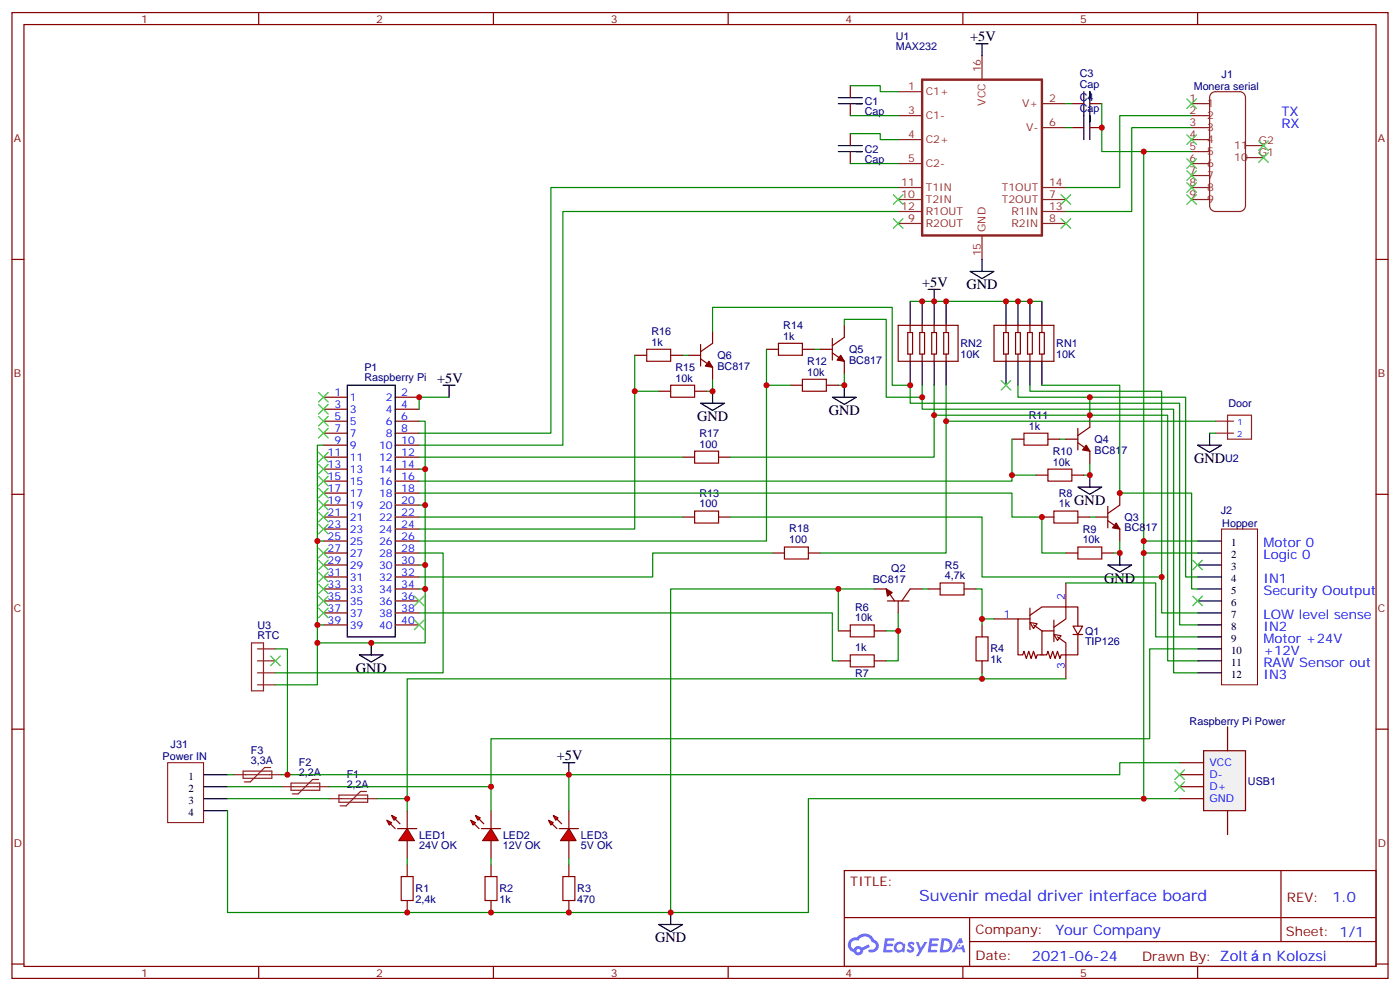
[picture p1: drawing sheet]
<svg xmlns="http://www.w3.org/2000/svg" width="412mm" height="292mm" viewBox="0 0 412 292" stroke-linecap="round" stroke-linejoin="round" font-family="sans-serif">
<g fill="none" stroke="#870000" stroke-width=".35">
<path d="M3.5 3.7h405.4v284.3h-405.4zM7.1 7.2h398.2v277.3h-398.2zM76.2 3.7v3.5M145.3 3.7v3.5M214.5 3.7v3.5M283.6 3.7v3.5M352.8 3.7v3.5M3.5 76.4h3.6M405.3 76.4h3.6M3.5 145.5h3.6M405.3 145.5h3.6M3.5 214.7h3.6"/>
<path d="M405.3 214.7h3.6M248.7 256.3h156.6v28.2h-156.6zM377.3 256.3v20.9M248.7 270.1h156.5M285.6 277.2h119.6M285.6 270.1v14.2M3.5 283.8h3.6M76.2 284.5v3.5M145.3 284.5v3.5M214.5 284.5v3.5M283.6 284.5v3.5M352.8 284.5v3.5"/>
<path d="M405.3 283.8h3.6"/>
</g>
<g fill="#5487ff">
<path d="M267.7 277.5a1.22 1.22 0 0 1 1.7 .2l-.4 .6a.47 .47 0 0 0-.3-.4 .47 .47 0 0 0-.5 .2l.1 .2a1.14 1.14 0 0 1 .8 1.8 1.14 1.14 0 0 1-1.9 0l-.2-.2 .5-.6 .7 .5a.29 .29 0 0 0 .3-.3 .29 .29 0 0 0-.2-.3 1.04 1.04 0 0 1-.6-1.7z"/>
<path d="M260.7 276.2h2.4l.3 .2-.2 .5-1.8 .1-.1 .8h1.5l.3 .4-.3 .4h-1.6l-.2 1.1h1.7l.2 .3-.2 .3-2.6 .1z"/>
<path d="M273.8 276.2h2.4l.3 .2-.1 .5-1.8 .1-.2 .8h1.6l.3 .4-.4 .4-1.6-.1-.1 1.1 1.7 .1 .2 .3-.2 .3-2.6 .1z"/>
<path d="M282.6 276.2h.7l.3 1.3-.6 .3a.69 .69 0 0 0-1 .3 .69 .69 0 0 0 .4 .9 .69 .69 0 0 0 .9-.6l.5-.2 .6 2.2h-.8l-.2-.9h-1.8l-.5 .9h-.8z"/>
<path d="M269.8 277.3h.8l.6 1.8 1.1-1.8h.9l-2.6 4.2h-.8l.9-1.5z"/>
<path d="M277.4 276.2l-.6 4.2h1.3a2.11 2.11 0 0 0 2.5-2.1 2.11 2.11 0 0 0-2.5-2.1zM278.1 277a1.39 1.39 0 0 1 1.7 1.4 1.39 1.39 0 0 1-1.8 1.2h-.3z"/>
<path d="M263.7 277.8a1.54 1.54 0 0 0-.1 2.2 1.54 1.54 0 0 0 2.2 .1l.6 .3 .3-2.3-.2-.3h-.4a1.49 1.49 0 0 0-2.4 0zM264 278.8a.94 .94 0 0 1 1.8 0 .94 .94 0 0 1-1.8 0z"/>
<path d="M250.4 276.6a2.18 2.18 0 0 0 1.1 3.7 1.44 1.44 0 0 0 1.6 .9 1.44 1.44 0 0 0 1.2-1.4l2-1.1-.5-.7-1.9 1a1.47 1.47 0 0 0-2.4 .4 1.39 1.39 0 0 1-.7-1.9 1.39 1.39 0 0 1 2-.5 2.12 2.12 0 0 1 2.2-1.3 2.12 2.12 0 0 1 1.9 1.7 1.14 1.14 0 0 1 1.1 1.4 1.14 1.14 0 0 1-1.7 .7 .43 .43 0 0 0-.5 .4 .43 .43 0 0 0 .4 .5 1.98 1.98 0 0 0 2.5-1.2 1.98 1.98 0 0 0-1.2-2.6 3.1 3.1 0 0 0-5.3-.6l-.9 .1zM252.3 279.9a.55 .55 0 0 1 1.1 0 .55 .55 0 0 1-1.1 0z"/>
<circle cx="282.6" cy="278.3" r=".26"/>
</g>
<g fill="none" stroke="#870000" stroke-width=".35">
<path d="M95.2 116.9h7.1M116.4 116.9h7.1M95.2 120.5h7.1M95.2 124h7.1M95.2 127.5h7.1M95.2 131.1h7.1M95.2 134.6h7.1M95.2 138.1h7.1M116.4 120.5h7.1M116.4 124h7.1M116.4 127.5h7.1M116.4 131.1h7.1"/>
<path d="M116.4 134.6h7.1M116.4 138.1h7.1M95.2 141.6h7.1M95.2 145.2h7.1M95.2 148.7h7.1M95.2 152.2h7.1M95.2 155.8h7.1M95.2 159.3h7.1M116.4 141.6h7.1M116.4 145.2h7.1M116.4 148.7h7.1M116.4 152.2h7.1"/>
<path d="M116.4 155.8h7.1M116.4 159.3h7.1M95.2 162.8h7.1M95.2 166.3h7.1M95.2 169.9h7.1M95.2 173.4h7.1M95.2 176.9h7.1M116.4 162.8h7.1M116.4 166.3h7.1M116.4 169.9h7.1M116.4 173.4h7.1M116.4 176.9h7.1"/>
<path d="M95.2 180.4h7.1M95.2 184h7.1M116.4 180.4h7.1M116.4 184h7.1"/>
</g>
<path d="M102.3 113.4h14.1v74.1h-14.1z" fill="none" stroke="#000" stroke-width=".35"/>
<g fill="#fff" stroke="#870000" stroke-width=".35">
<path d="M316.1 184.3h2.8l-1.4 2.5z"/>
<path d="M303.4 183.3l2.1 .3-1.1 1.4z"/>
<path d="M310.4 186.8l2.2 .3-1.1 1.5z"/>
</g>
<g fill="none" stroke="#870000" stroke-width=".35">
<path d="M250.5 25.2v3.6M250.5 30.5v3.5M250.5 39.3v3.6M250.5 44.6v3.6M303.4 179v6.4M314 171.6v7.1h3.5v5.6M292.8 182.2h7.1M303.4 182.2h-3.5v10.6h1.4l.3-1.1 .7 2.2 .7-2.2 .7 2.2 .7-2.2 .8 2.2 .3-1.1h2.8l.4-1.1 .7 2.2 .7-2.2 .7 2.2 .7-2.2 .7 2.2 .4-1.1h4.9v-6M303.4 181.2l3.5-2.5h7.1v3.5l-3.6 2.5M304.4 184l2.5 1.7M310.4 185.7h-3.5v7.1M310.4 182.6v6.3"/>
<path d="M311.5 187.5l2.5 1.8v10.5M316.1 186.8h2.8"/>
</g>
<g fill="none" stroke="#8c2424" stroke-width=".35">
<path d="M289.3 16.4v7.1M264.6 34h7M264.6 27h7M306.9 30.5h7.1M306.9 37.6h7.1M351 30.5h5.3M351 34h5.3M351 37.6h5.3M356.8 27.5l1.3-.5h7a1.76 1.76 0 0 1 1.8 1.8v31.7a1.76 1.76 0 0 1-1.8 1.8h-7a1.76 1.76 0 0 1-1.8-1.8v-31.7zM264.6 41.1h7M264.6 48.2h7M264.6 55.2h7"/>
<path d="M264.6 58.7h7M306.9 55.2h7.1M306.9 58.7h7.1M351 41.1h5.3M351 44.6h5.3M351 48.2h5.3M351 51.7h5.3M351 55.2h5.3M351 58.7h5.3M366.9 46.4h5.3M366.9 42.9h5.3M264.6 62.3h7"/>
<path d="M264.6 65.8h7M289.3 69.3v7.1M306.9 62.3h7.1M306.9 65.8h7.1"/>
</g>
<path d="M271.6 23.5h35.3v45.8h-35.3z" fill="none" stroke="#8c2424" stroke-width=".71"/>
<path d="M246.9 30.5h7.1h-1.8M246.9 28.8h7.1M246.9 44.6h7.1h-1.8M246.9 42.9h7.1" fill="none" stroke="#000" stroke-width=".35"/>
<path d="M354.5 221h12.4v17.7h-12.4z" fill="#f0f0f0" stroke="#870000" stroke-width=".35"/>
<path d="M361.6 214v7M347.5 224.5h7M347.5 228.1h7M347.5 231.6h7M347.5 235.1h7M361.6 238.7v7" fill="none" stroke="#870000" stroke-width=".35"/>
<path d="M60 228.1h7M60 231.6h7M60 235.1h7M60 238.7h7" fill="none" stroke="#000" stroke-width=".35"/>
<path d="M49.4 224.5h10.6v17.7h-10.6z" fill="none" stroke="#800000" stroke-width=".29"/>
<path d="M68.8 228.1h14.1M71.6 227h8.5v2.1h-8.5zM79.7 226h-1.7l-4.3 4.2h-1.7M82.9 231.6h14.1M85.7 230.5h8.5v2.2h-8.5zM93.8 229.5h-1.7l-4.3 4.2h-1.7M97 235.1h14.1M99.8 234.1h8.5v2.1h-8.5zM107.9 233h-1.7l-4.2 4.2h-1.8" fill="none" stroke="#8c2424" stroke-width=".35"/>
<path d="M67 228.1h1.8M67 231.6h15.9M67 235.1h30" fill="none" stroke="#008700" stroke-width=".35"/>
<g fill="#f00" stroke="#870000" stroke-width=".35">
<path d="M119.9 243.9l2.2 3.6h-4.6z"/>
<path d="M117.1 243.9h5.7z"/>
</g>
<g fill="#870000" stroke="#870000" stroke-width=".35">
<path d="M115 242.5l1.4 1.4z"/>
<path d="M116.4 241.1l1.4 1.4z"/>
</g>
<g fill="#f00" stroke="#870000" stroke-width=".35">
<path d="M113.9 241.5l1.5 .7-.7 .7z"/>
<path d="M115.4 240.1l1.4 .7-.7 .7z"/>
</g>
<path d="M119.9 238.7v5.2M119.9 247.5v5.3" fill="none" stroke="#870000" stroke-width=".35"/>
<g fill="#f00" stroke="#870000" stroke-width=".35">
<path d="M144.6 243.9l2.2 3.6h-4.6z"/>
<path d="M141.8 243.9h5.7z"/>
</g>
<g fill="#870000" stroke="#870000" stroke-width=".35">
<path d="M139.7 242.5l1.4 1.4z"/>
<path d="M141.1 241.1l1.4 1.4z"/>
</g>
<g fill="#f00" stroke="#870000" stroke-width=".35">
<path d="M138.6 241.5l1.5 .7-.8 .7z"/>
<path d="M140.1 240.1l1.4 .7-.7 .7z"/>
</g>
<path d="M144.6 238.7v5.2M144.6 247.5v5.3" fill="none" stroke="#870000" stroke-width=".35"/>
<g fill="#f00" stroke="#870000" stroke-width=".35">
<path d="M167.6 243.9l2.1 3.6h-4.6z"/>
<path d="M164.7 243.9h5.7z"/>
</g>
<g fill="#870000" stroke="#870000" stroke-width=".35">
<path d="M162.6 242.5l1.4 1.4z"/>
<path d="M164 241.1l1.5 1.4z"/>
</g>
<g fill="#f00" stroke="#870000" stroke-width=".35">
<path d="M161.6 241.5l1.4 .7-.7 .7z"/>
<path d="M163 240.1l1.4 .7-.7 .7z"/>
</g>
<g fill="none" stroke="#870000" stroke-width=".35">
<path d="M315.7 30.5h3.6M315.7 37.6h3.6M321 30.5h3.6M321 37.6h3.6M209.9 97.5v3.6l-3.5 2.4M245.2 99.7v6.3M248.7 95.8v3.5l-3.5 2.5M264.6 95.8h17.6v10.6h-17.6zM267.4 97.9h1.4v6.3h-1.4zM268.1 95.8v2.1M270.9 97.9h1.4v6.3h-1.4zM271.6 95.8v2.1"/>
<path d="M274.5 97.9h1.4v6.3h-1.4zM275.2 95.8v2.1M278 97.9h1.4v6.3h-1.4zM278.7 95.8v2.1M292.8 95.8h17.6v10.6h-17.6zM295.6 97.9h1.4v6.3h-1.4zM296.3 95.8v2.1M299.2 97.9h1.4v6.3h-1.4zM299.9 95.8v2.1M302.7 97.9h1.4v6.3h-1.4zM303.4 95.8v2.1M306.2 97.9h1.4v6.3h-1.4z"/>
<path d="M306.9 95.8v2.1M187 104.6h3.5M194 115.2h3.6M197.6 104.6h3.5M202.8 104.6h3.6M204.6 115.2h3.5M206.4 105.7l3.5 2.4v3.6M206.4 101.4v6.4M225.8 102.8h3.5M232.8 113.4h3.6M236.4 102.8h3.5M241.7 102.8h3.5"/>
<path d="M243.4 113.4h3.5M245.2 103.9l3.5 2.5v3.5M268.1 104.2v2.2M271.6 104.2v2.2M275.2 104.2v2.2M278.7 104.2v2.2M296.3 104.2v2.2M299.9 104.2v2.2M303.4 104.2v2.2M306.9 104.2v2.2M201.1 134.6h3.5M211.7 134.6h3.5"/>
<path d="M298.1 129.3h3.5M305.2 139.9h3.5M308.7 129.3h3.5M314 129.3h3.5M315.7 139.9h3.6M317.5 130.4l3.5 2.4v3.5M317.5 126.1v6.4M321 122.2v3.6l-3.5 2.4M201.1 152.2h3.5M211.7 152.2h3.5M306.9 152.2h3.5M317.5 152.2h3.5"/>
<path d="M322.8 152.2h3.5M326.3 153.3l3.5 2.5v3.5M326.3 149v6.4M329.8 145.2v3.5l-3.5 2.5M227.5 162.8h3.6M238.1 162.8h3.6M257.5 173.4h3.6l2.4 3.5M261.4 176.9h6.4M264.6 176.9v3.5M271.6 173.4h-3.5l-2.5 3.5M273.4 173.4h3.5M284 173.4h3.5"/>
<path d="M314 162.8h3.5M324.6 162.8h3.5M246.9 185.7h3.6M246.9 194.6h3.6M257.5 185.7h3.6M257.5 194.6h3.6M289.3 184v3.5M289.3 194.6v3.5M167.6 238.7v5.2M119.9 254.5v3.6M144.6 254.5v3.6M167.6 247.5v5.3"/>
<path d="M167.6 254.5v3.6M119.9 265.1v3.5M144.6 265.1v3.5M167.6 265.1v3.5"/>
</g>
<g fill="none" stroke="#a10000" stroke-width=".35">
<path d="M190.5 102.8h7.1v3.6h-7.1zM197.6 113.4h7v3.5h-7zM229.3 101.1h7.1v3.5h-7.1zM236.4 111.7h7v3.5h-7zM204.6 132.8h7.1v3.5h-7.1zM301.6 127.5h7.1v3.6h-7.1zM308.7 138.1h7v3.5h-7zM204.6 150.5h7.1v3.5h-7.1zM310.4 150.5h7.1v3.5h-7.1zM231.1 161h7v3.6h-7zM276.9 171.6h7.1v3.6h-7.1zM317.5 161h7.1v3.6h-7.1z"/>
<path d="M250.5 184h7v3.5h-7zM250.5 192.8h7v3.5h-7zM287.5 187.5h3.5v7.1h-3.5zM118.2 258.1h3.5v7h-3.5zM142.9 258.1h3.5v7h-3.5zM165.8 258.1h3.5v7h-3.5z"/>
</g>
<g fill="none" stroke="#008700" stroke-width=".35">
<path d="M250.5 25.2h8.8v1.8h5.3M250.5 39.3h8.8v1.8h5.3M250.5 34h14.1M314 30.5h1.7M314 37.6h1.7M324.6 30.5v14.1h12.3M351 34h-21.2v21.2h-15.8M351 37.6h-17.6v24.7h-19.4M250.5 48.2h14.1M264.6 55.2h-102.3v72.3h-38.8M351 44.6h-14.1v190.5M264.6 62.3h-98.8v68.8h-42.3"/>
<path d="M209.9 97.5v-7h52.9v22.9h5.3v5.3h79.4v65.3h5.3M248.7 95.8v-1.8h12.4v22.9h10.5v-3.5M268.1 88.7h38.8M132.3 116.9h-8.8v3.6M187 104.6v10.6h7M187 115.2v40.6h-63.5M201.1 104.6h1.7M209.9 111.7v3.5h-1.8M225.8 102.8v10.6h7M225.8 113.4v45.9h-102.3M239.9 102.8h1.8M248.7 109.9v3.5h-1.8"/>
<path d="M271.6 116.9v3.6h74.1v77.6h7.1M275.2 113.4v8.8h68.8v72.4h8.8M278.7 113.4v10.6h79.4M299.9 113.4v3.5h49.3v53h3.6M303.4 113.4v1.8h38.8v54.7M306.9 113.4h22.9v31.8h21.2v28.2h1.8M321 116.9v5.3M95.2 131.1h-1.7v28.2M123.5 124h1.7v14.1h-1.7M123.5 134.6h77.6M125.2 138.1v10.6h-1.7M275.2 122.2v12.4h-60"/>
<path d="M278.7 124v38.8h-37M298.1 129.3v10.6h7.1M298.1 139.9v1.7h-174.6M312.2 129.3h1.8M321 136.3v3.6h-1.7M356.3 127.5h1.8M95.2 159.3h-1.7v24.7h1.7M123.5 145.2h174.6v7h8.8v10.6h7.1M123.5 152.2h77.6M125.2 148.7v17.6h-1.7M215.2 152.2h74.1v17.7h52.9v10.5h10.6M321 152.2h1.8"/>
<path d="M329.8 159.3v3.5h-1.7M336.9 159.3h15.9M123.5 162.8h7v35.3h-49.4M125.2 166.3v7.1h-1.7M125.2 173.4v15.9h-31.7v-5.3M227.5 162.8h-35.2v7.1h-68.8M246.9 173.4v12.3M257.5 173.4h-59.9v95.2M271.6 173.4h1.8M287.5 173.4h1.8v8.8M314 171.6h26.4v15.9h12.4M336.9 162.8h15.9"/>
<path d="M81.1 191h3.6v37.1M93.5 189.3v12.3h-12.4M123.5 180.4h121.7v14.2h1.7M264.6 180.4v5.3h-3.5M264.6 185.7v8.9h-3.5M289.3 198.1v1.7M292.8 182.2h-3.5v1.8M314 199.8h-194.1v35.3M352.8 191h-14.1v26.5h-194.1v14.1M82.9 228.1h84.7v10.6M97 231.6h47.6v7.1M111.1 235.1h8.8v3.6"/>
<path d="M347.5 235.1h-109.4v33.5h-171.1v-29.9M347.5 224.5h-17.7v3.6h-162.2M119.9 252.8v1.7M144.6 252.8v1.7M167.6 252.8v1.7"/>
</g>
<g fill="none" stroke="#3c3" stroke-width=".35">
<path d="M349.6 29.1l2.8 2.8M349.6 39.7l2.8 2.8M352.4 29.1l-2.8 2.8M352.4 39.7l-2.8 2.8M263.2 57.3l2.8 2.8M266 57.3l-2.8 2.8M312.6 57.3l2.8 2.8M315.4 57.3l-2.8 2.8M349.6 46.7l2.8 2.9M349.6 50.3l2.8 2.8M349.6 53.8l2.8 2.8M349.6 57.3l2.8 2.8"/>
<path d="M352.4 46.7l-2.8 2.9M352.4 50.3l-2.8 2.8M352.4 53.8l-2.8 2.8M352.4 57.3l-2.8 2.8M370.8 41.5l2.8 2.8M370.8 45l2.8 2.8M373.6 41.5l-2.8 2.8M373.6 45l-2.8 2.8M263.2 64.4l2.8 2.8M266 64.4l-2.8 2.8M312.6 64.4l2.8 2.8M315.4 64.4l-2.8 2.8"/>
<path d="M93.8 115.5l2.9 2.9M93.8 119.1l2.9 2.8M96.7 115.5l-2.9 2.9M96.7 119.1l-2.9 2.8M294.9 112l2.8 2.8M297.7 112l-2.8 2.8M93.8 122.6l2.9 2.8M93.8 126.1l2.9 2.8M93.8 133.2l2.9 2.8M93.8 136.7l2.9 2.8M96.7 122.6l-2.9 2.8M96.7 126.1l-2.9 2.8"/>
<path d="M96.7 133.2l-2.9 2.8M96.7 136.7l-2.9 2.8M93.8 140.2l2.9 2.9M93.8 143.8l2.9 2.8M93.8 147.3l2.9 2.8M93.8 150.8l2.9 2.8M93.8 154.3l2.9 2.9M96.7 140.2l-2.9 2.9M96.7 143.8l-2.9 2.8M96.7 147.3l-2.9 2.8M96.7 150.8l-2.9 2.8M96.7 154.3l-2.9 2.9"/>
<path d="M93.8 161.4l2.9 2.8M93.8 164.9l2.9 2.8M93.8 168.5l2.9 2.8M93.8 172l2.9 2.8M93.8 175.5l2.9 2.8M93.8 179l2.9 2.9M96.7 161.4l-2.9 2.8M96.7 164.9l-2.9 2.8M96.7 168.5l-2.9 2.8M96.7 172l-2.9 2.8M96.7 175.5l-2.9 2.8M96.7 179l-2.9 2.9"/>
<path d="M122.1 175.5l2.8 2.8M124.9 175.5l-2.8 2.8M351.4 164.9l2.8 2.8M351.4 175.5l2.8 2.8M354.2 164.9l-2.8 2.8M354.2 175.5l-2.8 2.8M79.7 193.1l2.8 2.9M82.5 193.1l-2.8 2.9M122.1 182.6l2.8 2.8M124.9 182.6l-2.8 2.8M346.1 226.7l2.8 2.8M346.1 230.2l2.8 2.8"/>
<path d="M348.9 226.7l-2.8 2.8M348.9 230.2l-2.8 2.8"/>
</g>
<g fill="none" stroke="#000" stroke-width=".35">
<path d="M287.5 12.9h3.5M289.3 12.9v3.5M319.3 27v14.1M321 28.8v-1.8v7M321 35.8v-1.8v7.1M285.8 79.9h7l-3.5 2.1zM289.3 76.4v3.5M268.1 88.7v7.1M271.6 88.7v7.1M273.4 85.2h3.5M275.2 85.2v10.6M278.7 88.7v7.1"/>
<path d="M296.3 88.7v7.1M299.9 88.7v7.1M303.4 88.7v7.1M306.9 88.7v7.1M130.5 113.4h3.6M132.3 113.4v3.5M206.4 118.7h7l-3.5 2.1zM209.9 115.2v3.5M245.2 116.9h7l-3.5 2.2zM248.7 113.4v3.5M268.1 106.4v7M271.6 106.4v7"/>
<path d="M275.2 106.4v7M278.7 106.4v7M296.3 106.4v7M299.9 106.4v7M303.4 106.4v7M306.9 106.4v7M321 139.9v3.5M352.8 131.1h7l-3.5 2.1zM356.3 127.5v3.6M317.5 143.4h7.1l-3.6 2.1zM352.8 159.3h7M326.3 166.3h7.1l-3.6 2.2z"/>
<path d="M329.8 162.8v3.5M352.8 162.8h7M352.8 166.3h7M352.8 169.9h7M352.8 173.4h7M352.8 176.9h7M105.8 192.8h7.1l-3.5 2.1zM109.4 189.3v3.5M352.8 180.4h7M352.8 184h7M352.8 187.5h7M352.8 191h7"/>
<path d="M352.8 194.6h7M352.8 198.1h7M165.8 224.5h3.5M167.6 224.5v3.6M194 272.2h7.1l-3.5 2.1zM197.6 268.6v3.6"/>
</g>
<g fill="#870000" stroke="#870000" stroke-width=".35">
<path d="M261.1 173.4l1.7 1-1.4 1.1z"/>
<path d="M328.8 154l1 1.8-2.1-.4z"/>
<path d="M320 131.1l1 1.7-2.1-.3z"/>
<path d="M247.6 104.6l1.1 1.8-2.1-.4z"/>
<path d="M208.8 106.4l1.1 1.7-2.1-.3z"/>
</g>
<path d="M359.8 155.8h10.6v45.8h-10.6z" fill="none" stroke="#800000" stroke-width=".29"/>
<path d="M358.1 124h5.3M358.1 127.5h5.3M361.6 122.2h7.1v7.1h-7.1zM74.1 189.3h3.5v14.1h-3.5zM75.8 191h5.3M75.8 194.6h5.3M75.8 198.1h5.3M75.8 201.6h5.3" fill="none" stroke="#8c2424" stroke-width=".35"/>
<g fill="#c00">
<circle cx="144.6" cy="268.6" r=".88"/>
<circle cx="119.9" cy="268.6" r=".88"/>
<circle cx="167.6" cy="268.6" r=".88"/>
<circle cx="167.6" cy="228.1" r=".88"/>
<circle cx="119.9" cy="235.1" r=".88"/>
<circle cx="289.3" cy="199.8" r=".88"/>
<circle cx="336.9" cy="235.1" r=".88"/>
<circle cx="324.6" cy="37.6" r=".88"/>
<circle cx="289.3" cy="182.2" r=".88"/>
<circle cx="197.6" cy="268.6" r=".88"/>
<circle cx="264.6" cy="185.7" r=".88"/>
<circle cx="336.9" cy="44.6" r=".88"/>
<circle cx="336.9" cy="159.3" r=".88"/>
<circle cx="336.9" cy="162.8" r=".88"/>
<circle cx="144.6" cy="231.6" r=".88"/>
<circle cx="271.6" cy="88.7" r=".88"/>
<circle cx="275.2" cy="88.7" r=".88"/>
<circle cx="299.9" cy="88.7" r=".88"/>
<circle cx="303.4" cy="88.7" r=".88"/>
<circle cx="296.3" cy="88.7" r=".88"/>
<circle cx="278.7" cy="88.7" r=".88"/>
<circle cx="306.9" cy="152.2" r=".88"/>
<circle cx="329.8" cy="145.2" r=".88"/>
<circle cx="342.2" cy="169.9" r=".88"/>
<circle cx="321" cy="139.9" r=".88"/>
<circle cx="329.8" cy="162.8" r=".88"/>
<circle cx="321" cy="116.9" r=".88"/>
<circle cx="298.1" cy="139.9" r=".88"/>
<circle cx="268.1" cy="113.4" r=".88"/>
<circle cx="271.6" cy="116.9" r=".88"/>
<circle cx="321" cy="122.2" r=".88"/>
<circle cx="275.2" cy="122.2" r=".88"/>
<circle cx="248.7" cy="113.4" r=".88"/>
<circle cx="209.9" cy="115.2" r=".88"/>
<circle cx="187" cy="115.2" r=".88"/>
<circle cx="225.8" cy="113.4" r=".88"/>
<circle cx="278.7" cy="124" r=".88"/>
<circle cx="125.2" cy="138.1" r=".88"/>
<circle cx="125.2" cy="148.7" r=".88"/>
<circle cx="246.9" cy="173.4" r=".88"/>
<circle cx="125.2" cy="166.3" r=".88"/>
<circle cx="93.5" cy="159.3" r=".88"/>
<circle cx="123.5" cy="116.9" r=".88"/>
<circle cx="125.2" cy="173.4" r=".88"/>
<circle cx="93.5" cy="184" r=".88"/>
<circle cx="109.4" cy="189.3" r=".88"/>
<circle cx="84.7" cy="228.1" r=".88"/>
<circle cx="93.5" cy="189.3" r=".88"/>
</g>
<text font-size="4.6" fill="#00f" x="270.8" y="265.3">Suvenir medal driver interface board</text>
<g font-size="4.2">
<text x="285.8" y="12.2">+5V</text>
<text x="271.6" y="84.5">+5V</text>
<text x="284.7" y="85.2">GND</text>
<text x="128.8" y="112.7">+5V</text>
<text x="205.3" y="124">GND</text>
<text x="244.1" y="122.2">GND</text>
<text x="351.7" y="136.3">GND</text>
<text x="316.4" y="148.7">GND</text>
<text x="325.3" y="171.6">GND</text>
<text x="104.8" y="198.1">GND</text>
<text x="164" y="223.8">+5V</text>
<text x="193" y="277.5">GND</text>
</g>
<g font-size="4.2" fill="#00f">
<text x="392.5" y="265.6">1.0</text>
<text x="310.9" y="275.1">Your Company</text>
<text x="304" y="282.9">2021-06-24</text>
<text x="371.9" y="282.8">n Kolozsi</text>
</g>
<g font-size="3.9" fill="#00f">
<text x="377.5" y="34">TX</text>
<text x="377.5" y="37.6">RX</text>
<text x="372.2" y="161">Motor 0</text>
<text x="372.2" y="164.6">Logic 0</text>
<text x="372.2" y="171.6">IN1</text>
<text x="372.2" y="175.2">Security Ooutput</text>
<text x="372.2" y="182.2">LOW level sense</text>
<text x="372.2" y="185.7">IN2</text>
<text x="372.2" y="189.3">Motor +24V</text>
<text x="372.2" y="192.8">+12V</text>
<text x="372.2" y="196.3">RAW Sensor out</text>
<text x="372.2" y="199.8">IN3</text>
</g>
<g font-size="3.9" fill="#800">
<text x="250.5" y="260.9">TITLE:</text>
<text x="379.1" y="265.6">REV:</text>
<text x="287.4" y="275.1">Company:</text>
<text x="378.7" y="275.7">Sheet: 1/1</text>
<text x="287.4" y="282.8">Date:</text>
<text x="336.4" y="282.8">Drawn By: Zolt</text>
</g>
<g font-size="3.2" fill="#800">
<text x="41.6" y="6.7">1</text>
<text x="110.8" y="6.7">2</text>
<text x="179.9" y="6.7">3</text>
<text x="249.1" y="6.7">4</text>
<text x="318.2" y="6.7">5</text>
<text x="4.1" y="41.8">A</text>
<text x="405.9" y="41.8">A</text>
<text x="4.1" y="110.9">B</text>
<text x="405.9" y="110.9">B</text>
<text x="4.1" y="180.1">C</text>
<text x="405.9" y="180.1">C</text>
<text x="4.1" y="249.2">D</text>
<text x="405.9" y="249.2">D</text>
<text x="41.6" y="287.5">1</text>
<text x="110.8" y="287.5">2</text>
<text x="179.9" y="287.5">3</text>
<text x="249.1" y="287.5">4</text>
<text x="318.2" y="287.5">5</text>
</g>
<g font-size="3.2" fill="#000080">
<text x="263.9" y="11.7">U1</text>
<text x="263.9" y="14.6">MAX232</text>
<text x="318" y="22.8">C3</text>
<text x="359.9" y="22.8">J1</text>
<text x="318" y="25.9">Cap</text>
<text x="318" y="29.8">C4</text>
<text x="351.6" y="26.4">Monera serial</text>
<text x="254.7" y="33.8">Cap</text>
<text x="254.7" y="30.8">C1</text>
<text x="318" y="33">Cap</text>
<text x="254.7" y="47.9">Cap</text>
<text x="254.7" y="44.9">C2</text>
<text x="191.9" y="101.8">1k</text>
<text x="191.9" y="98.6">R16</text>
<text x="230.7" y="100">1k</text>
<text x="230.7" y="96.8">R14</text>
<text x="211.3" y="105.7">Q6</text>
<text x="237.8" y="107.4">R12</text>
<text x="250.1" y="107.1">BC817</text>
<text x="250.1" y="103.9">Q5</text>
<text x="282.9" y="105.4">10K</text>
<text x="282.9" y="102.2">RN2</text>
<text x="311.1" y="105.4">10K</text>
<text x="311.2" y="102.2">RN1</text>
<text x="107.3" y="112.2">Raspberry Pi</text>
<text x="107.3" y="109.3">P1</text>
<text x="199" y="112.4">10k</text>
<text x="199" y="109.2">R15</text>
<text x="211.3" y="108.8">BC817</text>
<text x="237.8" y="110.6">10k</text>
<text x="361.9" y="119.8">Door</text>
<text x="303" y="123.3">R11</text>
<text x="206" y="131.8">100</text>
<text x="206" y="128.6">R17</text>
<text x="303" y="126.5">1k</text>
<text x="322.4" y="130.4">Q4</text>
<text x="310.1" y="137.1">10k</text>
<text x="310.1" y="133.9">R10</text>
<text x="322.4" y="133.5">BC817</text>
<text x="360.9" y="136">U2</text>
<text x="206" y="149.4">100</text>
<text x="206" y="146.2">R13</text>
<text x="311.9" y="149.4">1k</text>
<text x="311.9" y="146.2">R8</text>
<text x="331.3" y="153.3">Q3</text>
<text x="359.6" y="151.5">J2</text>
<text x="360" y="155.1">Hopper</text>
<text x="232.5" y="160">100</text>
<text x="232.5" y="156.8">R18</text>
<text x="318.9" y="160">10k</text>
<text x="318.9" y="156.8">R9</text>
<text x="331.3" y="156.5">BC817</text>
<text x="278.4" y="167.4">R5</text>
<text x="257.1" y="171.6">BC817</text>
<text x="262.5" y="168.5">Q2</text>
<text x="278.4" y="170.6">4,7k</text>
<text x="251.9" y="179.7">R6</text>
<text x="75.9" y="185">U3</text>
<text x="251.9" y="182.9">10k</text>
<text x="75.9" y="188.2">RTC</text>
<text x="251.9" y="191.7">1k</text>
<text x="319.6" y="189.9">TIP126</text>
<text x="319.6" y="186.9">Q1</text>
<text x="291.7" y="195.3">1k</text>
<text x="291.7" y="192.1">R4</text>
<text x="251.9" y="199.3">R7</text>
<text x="350.4" y="213.3">Raspberry Pi Power</text>
<text x="50.3" y="220.3">J31</text>
<text x="73.9" y="222">F3</text>
<text x="47.9" y="223.8">Power IN</text>
<text x="73.9" y="224.9">3,3A</text>
<text x="88" y="225.5">F2</text>
<text x="88" y="228.4">2,2A</text>
<text x="102.1" y="232">2,2A</text>
<text x="102.1" y="229">F1</text>
<text x="367.6" y="231.1">USB1</text>
<text x="123.5" y="250">24V OK</text>
<text x="123.5" y="246.9">LED1</text>
<text x="148.2" y="250">12V OK</text>
<text x="148.2" y="246.9">LED2</text>
<text x="171.1" y="250">5V OK</text>
<text x="171.1" y="246.9">LED3</text>
<text x="122.4" y="262.7">R1</text>
<text x="147.1" y="262.7">R2</text>
<text x="170" y="262.7">R3</text>
<text x="122.4" y="265.9">2,4k</text>
<text x="147.1" y="265.9">1k</text>
<text x="170" y="265.9">470</text>
</g>
<g font-size="3.2" fill="#8d2323">
<text x="288.9" y="21.3" transform="rotate(-90 288.9 21.3)">16</text>
<text x="267.5" y="26.6">1</text>
<text x="272.7" y="28">C1+</text>
<text x="267.5" y="33.7">3</text>
<text x="272.7" y="35.1">C1-</text>
<text x="290.3" y="31.1" transform="rotate(-90 290.3 31.1)">VCC</text>
<text x="301.1" y="31.6">V+</text>
<text x="309" y="30.2">2</text>
<text x="350.4" y="30.2">1</text>
<text x="350.4" y="33.7">2</text>
<text x="355.6" y="31.6">1</text>
<text x="355.6" y="35.1">2</text>
<text x="267.5" y="40.7">4</text>
<text x="302.2" y="38.6">V-</text>
<text x="309" y="37.2">6</text>
<text x="350.4" y="37.2">3</text>
<text x="350.4" y="40.7">4</text>
<text x="355.6" y="38.6">3</text>
<text x="267.5" y="47.8">5</text>
<text x="272.7" y="42.2">C2+</text>
<text x="350.4" y="44.3">5</text>
<text x="350.4" y="47.8">6</text>
<text x="355.6" y="42.2">4</text>
<text x="355.6" y="45.7">5</text>
<text x="363.6" y="47.4">10</text>
<text x="363.6" y="43.9">11</text>
<text x="370.8" y="46">G1</text>
<text x="370.8" y="42.5">G2</text>
<text x="272.7" y="49.2">C2-</text>
<text x="350.4" y="51.3">7</text>
<text x="355.6" y="49.2">6</text>
<text x="355.6" y="52.7">7</text>
<text x="265.5" y="54.9">11</text>
<text x="265.5" y="58.4">10</text>
<text x="272.7" y="56.3">T1IN</text>
<text x="272.7" y="59.8">T2IN</text>
<text x="295.1" y="56.3">T1OUT</text>
<text x="295.1" y="59.8">T2OUT</text>
<text x="309" y="54.9">14</text>
<text x="309" y="58.4">7</text>
<text x="350.4" y="54.9">8</text>
<text x="350.4" y="58.4">9</text>
<text x="355.6" y="56.3">8</text>
<text x="355.6" y="59.8">9</text>
<text x="265.5" y="61.9">12</text>
<text x="267.5" y="65.4">9</text>
<text x="272.7" y="63.3">R1OUT</text>
<text x="297.9" y="63.3">R1IN</text>
<text x="309" y="61.9">13</text>
<text x="309" y="65.4">8</text>
<text x="272.7" y="66.9">R2OUT</text>
<text x="290.3" y="68.3" transform="rotate(-90 290.3 68.3)">GND</text>
<text x="297.9" y="66.9">R2IN</text>
<text x="288.9" y="75.5" transform="rotate(-90 288.9 75.5)">15</text>
</g>
<g font-size="3.2" fill="#00f">
<text x="98.5" y="116.6">1</text>
<text x="103" y="118">1</text>
<text x="113.7" y="118">2</text>
<text x="118.2" y="116.6">2</text>
<text x="98.5" y="120.1">3</text>
<text x="98.5" y="123.6">5</text>
<text x="103" y="121.5">3</text>
<text x="103" y="125.1">5</text>
<text x="113.7" y="121.5">4</text>
<text x="113.7" y="125.1">6</text>
<text x="118.2" y="120.1">4</text>
<text x="118.2" y="123.6">6</text>
<text x="98.5" y="127.2">7</text>
<text x="98.5" y="130.7">9</text>
<text x="103" y="128.6">7</text>
<text x="113.7" y="128.6">8</text>
<text x="118.2" y="127.2">8</text>
<text x="118.2" y="130.7">10</text>
<text x="96.5" y="134.2">11</text>
<text x="96.5" y="137.8">13</text>
<text x="103" y="132.1">9</text>
<text x="103" y="135.6">11</text>
<text x="111.7" y="132.1">10</text>
<text x="111.7" y="135.6">12</text>
<text x="118.2" y="134.2">12</text>
<text x="118.2" y="137.8">14</text>
<text x="96.5" y="141.3">15</text>
<text x="103" y="139.2">13</text>
<text x="103" y="142.7">15</text>
<text x="111.7" y="139.2">14</text>
<text x="111.7" y="142.7">16</text>
<text x="118.2" y="141.3">16</text>
<text x="96.5" y="144.8">17</text>
<text x="96.5" y="148.3">19</text>
<text x="103" y="146.2">17</text>
<text x="103" y="149.8">19</text>
<text x="111.7" y="146.2">18</text>
<text x="111.7" y="149.8">20</text>
<text x="118.2" y="144.8">18</text>
<text x="118.2" y="148.3">20</text>
<text x="96.5" y="151.9">21</text>
<text x="96.5" y="155.4">23</text>
<text x="103" y="153.3">21</text>
<text x="111.7" y="153.3">22</text>
<text x="118.2" y="151.9">22</text>
<text x="118.2" y="155.4">24</text>
<text x="96.5" y="158.9">25</text>
<text x="103" y="156.8">23</text>
<text x="103" y="160.3">25</text>
<text x="111.7" y="156.8">24</text>
<text x="111.7" y="160.3">26</text>
<text x="118.2" y="158.9">26</text>
<text x="96.5" y="162.5">27</text>
<text x="96.5" y="166">29</text>
<text x="103" y="163.9">27</text>
<text x="103" y="167.4">29</text>
<text x="111.7" y="163.9">28</text>
<text x="111.7" y="167.4">30</text>
<text x="118.2" y="162.5">28</text>
<text x="118.2" y="166">30</text>
<text x="96.5" y="169.5">31</text>
<text x="96.5" y="173">33</text>
<text x="103" y="170.9">31</text>
<text x="111.7" y="170.9">32</text>
<text x="118.2" y="169.5">32</text>
<text x="118.2" y="173">34</text>
<text x="96.5" y="176.6">35</text>
<text x="103" y="174.4">33</text>
<text x="103" y="178">35</text>
<text x="111.7" y="174.4">34</text>
<text x="111.7" y="178">36</text>
<text x="118.2" y="176.6">36</text>
<text x="313.6" y="176.6" transform="rotate(-90 313.6 176.6)">2</text>
<text x="96.5" y="180.1">37</text>
<text x="96.5" y="183.6">39</text>
<text x="103" y="181.5">37</text>
<text x="103" y="185">39</text>
<text x="111.7" y="181.5">38</text>
<text x="111.7" y="185">40</text>
<text x="118.2" y="180.1">38</text>
<text x="118.2" y="183.6">40</text>
<text x="295.7" y="181.9">1</text>
<text x="313.6" y="196.9" transform="rotate(-90 313.6 196.9)">3</text>
<text x="356.3" y="225.6">VCC</text>
<text x="356.3" y="229.1">D-</text>
<text x="356.3" y="232.7">D+</text>
<text x="356.3" y="236.2">GND</text>
</g>
<g font-size="3.2">
<text x="362.7" y="160.9">1</text>
<text x="362.7" y="164.4">2</text>
<text x="362.7" y="167.9">3</text>
<text x="362.7" y="171.4">4</text>
<text x="362.7" y="175">5</text>
<text x="362.7" y="178.5">6</text>
<text x="362.7" y="182">7</text>
<text x="362.7" y="185.6">8</text>
<text x="362.7" y="189.1">9</text>
<text x="362.7" y="192.6">10</text>
<text x="362.7" y="196.1">11</text>
<text x="362.7" y="199.7">12</text>
<text x="55.6" y="229.7">1</text>
<text x="55.6" y="233.2">2</text>
<text x="55.6" y="236.7">3</text>
<text x="55.6" y="240.2">4</text>
</g>
<g font-size="2.5" fill="#00f">
<text x="364.5" y="125">1</text>
<text x="364.4" y="128.5">2</text>
</g>
</svg>
